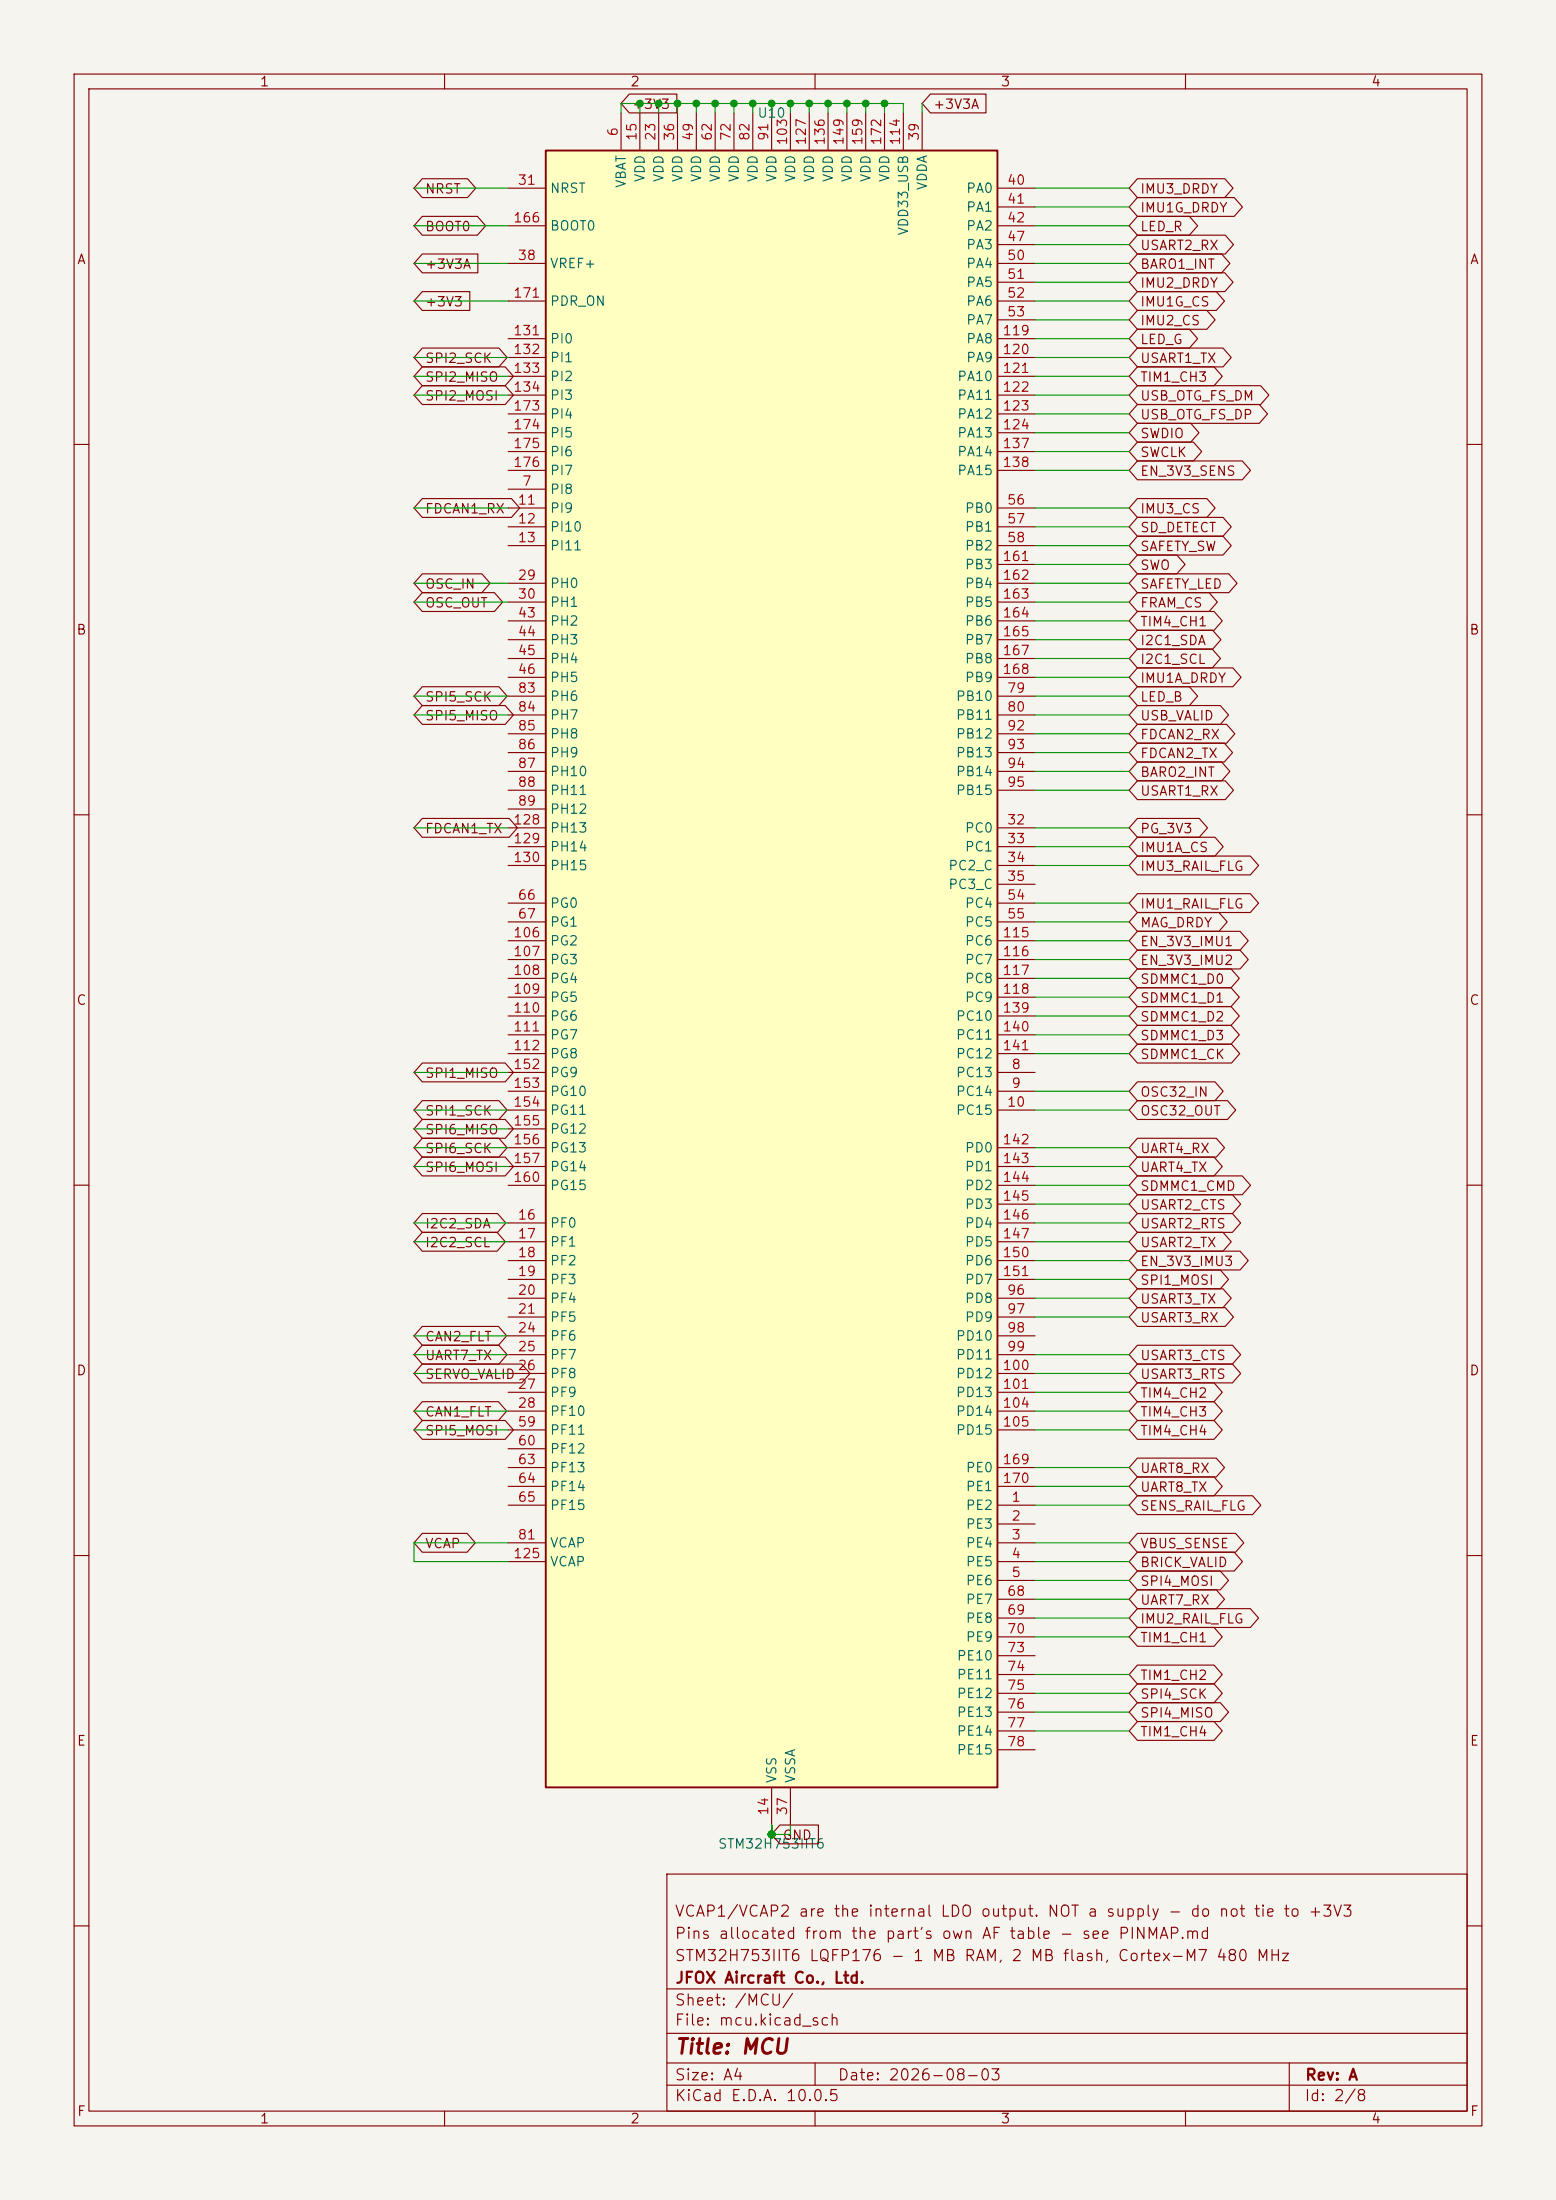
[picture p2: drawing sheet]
<svg xmlns="http://www.w3.org/2000/svg" width="210mm" height="297mm" viewBox="0 0 210 297" stroke-linecap="round" stroke-linejoin="round" font-family="sans-serif">
<path d="M0 0h210v297h-210z" fill="#f5f4ef" stroke="#f5f4ef" stroke-width=".13"/>
<g fill="none" stroke="#840000" stroke-width=".15">
<path d="M10 10h190v277h-190zM12 12h186v273h-186zM60 10v2M110 10v2M160 10v2M10 60h2M198 60h2M10 110h2M198 110h2M10 160h2M198 160h2M10 210h2"/>
<path d="M198 210h2M90 253h108v32h-108zM10 260h2M90 278.5h108M90 274.5h108M90 268.5h108M110 278.5v3M174 278.5v6.5M198 260h2M60 285v2M90 281.5h108M110 285v2"/>
<path d="M160 285v2"/>
</g>
<path d="M73.7 20.3h60.9v221h-60.9z" fill="#ffffc2"/>
<path d="M73.7 20.3h60.9v221h-60.9z" fill="none" stroke="#840000" stroke-width=".25"/>
<g fill="none" stroke="#840000" stroke-width=".15">
<path d="M83.8 15.2v5.1M84.9 12.7h6.4v2.5h-6.4l-1.1-1.2zM86.4 15.2v5.1M88.9 15.2v5.1M91.4 15.2v5.1M94 15.2v5.1M96.5 15.2v5.1M99.1 15.2v5.1M101.6 15.2v5.1M104.1 15.2v5.1M106.7 15.2v5.1M109.2 15.2v5.1"/>
<path d="M111.8 15.2v5.1M114.3 15.2v5.1M116.8 15.2v5.1M119.4 15.2v5.1M121.9 15.2v5.1M124.5 15.2v5.1M125.6 12.7h7.5v2.5h-7.5l-1.1-1.2zM57 24.1h6.1l1.1 1.3-1.1 1.3h-6.1l-1.1-1.3zM57 34.3h7.5v2.5h-7.5l-1.1-1.2zM57 29.2h7.4l1.1 1.3-1.1 1.3h-7.4l-1.1-1.3zM57 39.4h6.4v2.5h-6.4l-1.1-1.3zM68.6 25.4h5.1"/>
<path d="M68.6 35.6h5.1M68.6 30.5h5.1M134.6 25.4h5.1M134.6 35.6h5.1M134.6 27.9h5.1M134.6 30.5h5.1M134.6 33h5.1M134.6 38.1h5.1M153.5 24.1h11.8l1.1 1.3-1.1 1.3h-11.8l-1.1-1.3zM153.5 26.7h13.1l1.1 1.2-1.1 1.3h-13.1l-1.1-1.3zM153.5 29.2h7l1.1 1.3-1.1 1.3h-7l-1.1-1.3zM153.5 31.7h11.9l1.1 1.3-1.1 1.3h-11.9l-1.1-1.3z"/>
<path d="M153.5 34.3h11.4l1.1 1.3-1.1 1.2h-11.4l-1.1-1.2zM153.5 36.8h11.8l1.1 1.3-1.1 1.3h-11.8l-1.1-1.3zM153.5 39.4h10.7l1.1 1.2-1.1 1.3h-10.7l-1.1-1.3zM57 47h10.3l1.1 1.3-1.1 1.2h-10.3l-1.1-1.2zM57 49.5h11.2l1.1 1.3-1.1 1.3h-11.2l-1.1-1.3zM57 52.1h11.2l1.1 1.2-1.1 1.3h-11.2l-1.1-1.3zM68.6 40.6h5.1M68.6 45.7h5.1M68.6 48.3h5.1M68.6 50.8h5.1M68.6 53.3h5.1M68.6 55.9h5.1"/>
<path d="M68.6 58.4h5.1M134.6 40.6h5.1M134.6 43.2h5.1M134.6 45.7h5.1M134.6 48.3h5.1M134.6 50.8h5.1M134.6 53.3h5.1M134.6 55.9h5.1M134.6 58.4h5.1M153.5 57.1h7.2l1.1 1.3-1.1 1.3h-7.2l-1.1-1.3zM153.5 59.7h7.6l1.1 1.3-1.1 1.2h-7.6l-1.1-1.2zM153.5 41.9h9.4l1.1 1.3-1.1 1.3h-9.4l-1.1-1.3z"/>
<path d="M153.5 44.4h7l1.1 1.3-1.1 1.3h-7l-1.1-1.3zM153.5 47h11.6l1.1 1.3-1.1 1.2h-11.6l-1.1-1.2zM153.5 49.5h10.4l1.1 1.3-1.1 1.3h-10.4l-1.1-1.3zM153.5 52.1h16.6l1.2 1.2-1.2 1.3h-16.6l-1.1-1.3zM153.5 54.6h16.5l1.1 1.3-1.1 1.3h-16.5l-1.1-1.3zM57 67.3h12l1.1 1.3-1.1 1.3h-12l-1.1-1.3zM57 77.5h8l1.1 1.2-1.1 1.3h-8l-1.1-1.3zM68.6 66h5.1M68.6 68.6h5.1M68.6 71.1h5.1M68.6 73.7h5.1M68.6 78.7h5.1"/>
<path d="M68.6 61h5.1M68.6 63.5h5.1M134.6 68.6h5.1M134.6 71.1h5.1M134.6 73.7h5.1M134.6 78.7h5.1M134.6 61h5.1M134.6 63.5h5.1M134.6 76.2h5.1M153.5 62.2h14.2l1.1 1.3-1.1 1.3h-14.2l-1.1-1.3zM153.5 67.3h9.4l1.1 1.3-1.1 1.3h-9.4l-1.1-1.3zM153.5 69.8h11.6l1.1 1.3-1.1 1.3h-11.6l-1.1-1.3z"/>
<path d="M153.5 72.4h11.6l1.1 1.3-1.1 1.2h-11.6l-1.1-1.2zM153.5 74.9h5.3l1.1 1.3-1.1 1.3h-5.3l-1.1-1.3zM153.5 77.5h12.4l1.1 1.2-1.1 1.3h-12.4l-1.1-1.3zM57 80h9.7l1.1 1.3-1.1 1.3h-9.7l-1.1-1.3zM57 92.7h10.3l1.1 1.3-1.1 1.3h-10.3l-1.1-1.3zM57 95.2h11.2l1.1 1.3-1.1 1.3h-11.2l-1.1-1.3zM68.6 81.3h5.1M68.6 83.8h5.1M68.6 86.4h5.1M68.6 88.9h5.1M68.6 91.4h5.1M68.6 94h5.1"/>
<path d="M68.6 96.5h5.1M68.6 99.1h5.1M134.6 81.3h5.1M134.6 83.8h5.1M134.6 86.4h5.1M134.6 88.9h5.1M134.6 91.4h5.1M134.6 94h5.1M134.6 96.5h5.1M134.6 99.1h5.1M153.5 92.7h7l1.1 1.3-1.1 1.3h-7l-1.1-1.3zM153.5 95.2h11.2l1.1 1.3-1.1 1.3h-11.2l-1.1-1.3z"/>
<path d="M153.5 97.8h12l1.2 1.3-1.2 1.2h-12l-1.1-1.2zM153.5 80h9.7l1.1 1.3-1.1 1.3h-9.7l-1.1-1.3zM153.5 82.5h10.4l1.1 1.3-1.1 1.3h-10.4l-1.1-1.3zM153.5 85.1h10.2l1.1 1.3-1.1 1.2h-10.2l-1.1-1.2zM153.5 87.6h10.1l1.1 1.3-1.1 1.3h-10.1l-1.1-1.3zM153.5 90.2h12.9l1.1 1.2-1.1 1.3h-12.9l-1.1-1.3zM57 110.5h11.7l1.1 1.3-1.1 1.2h-11.7l-1.1-1.2zM68.6 111.8h5.1M68.6 114.3h5.1M68.6 116.8h5.1M68.6 101.6h5.1M68.6 104.1h5.1"/>
<path d="M68.6 106.7h5.1M68.6 109.2h5.1M134.6 111.8h5.1M134.6 114.3h5.1M134.6 116.8h5.1M134.6 119.4h5.1M134.6 101.6h5.1M134.6 104.1h5.1M134.6 106.7h5.1M153.5 110.5h8.4l1.1 1.3-1.1 1.2h-8.4l-1.1-1.2zM153.5 113h10.5l1.1 1.3-1.1 1.3h-10.5l-1.1-1.3zM153.5 115.6h15.3l1.1 1.2-1.1 1.3h-15.3l-1.1-1.3z"/>
<path d="M153.5 100.3h11.7l1.2 1.3-1.2 1.3h-11.7l-1.1-1.3zM153.5 102.9h11.4l1.1 1.2-1.1 1.3h-11.4l-1.1-1.3zM153.5 105.4h11.9l1.1 1.3-1.1 1.3h-11.9l-1.1-1.3zM68.6 121.9h5.1M68.6 124.5h5.1M68.6 127h5.1M68.6 129.5h5.1M68.6 132.1h5.1M68.6 134.6h5.1M68.6 137.2h5.1M68.6 139.7h5.1M134.6 121.9h5.1"/>
<path d="M134.6 124.5h5.1M134.6 127h5.1M134.6 129.5h5.1M134.6 132.1h5.1M134.6 134.6h5.1M134.6 137.2h5.1M134.6 139.7h5.1M153.5 120.6h15.3l1.1 1.3-1.1 1.3h-15.3l-1.1-1.3zM153.5 123.2h11l1.1 1.3-1.1 1.2h-11l-1.1-1.2zM153.5 125.7h13.9l1.1 1.3-1.1 1.3h-13.9l-1.1-1.3zM153.5 128.3h13.9l1.1 1.2-1.1 1.3h-13.9l-1.1-1.3zM153.5 130.8h12.7l1.1 1.3-1.1 1.3h-12.7l-1.1-1.3z"/>
<path d="M153.5 133.3h12.7l1.1 1.3-1.1 1.3h-12.7l-1.1-1.3zM153.5 135.9h12.7l1.1 1.3-1.1 1.2h-12.7l-1.1-1.2zM153.5 138.4h12.7l1.1 1.3-1.1 1.3h-12.7l-1.1-1.3zM57 143.5h11.2l1.1 1.3-1.1 1.3h-11.2l-1.1-1.3zM57 148.6h10.3l1.1 1.3-1.1 1.2h-10.3l-1.1-1.2zM57 151.1h11.2l1.1 1.3-1.1 1.3h-11.2l-1.1-1.3zM57 153.7h10.3l1.1 1.2-1.1 1.3h-10.3l-1.1-1.3zM57 156.2h11.2l1.1 1.3-1.1 1.3h-11.2l-1.1-1.3zM68.6 144.8h5.1M68.6 147.3h5.1M68.6 149.9h5.1M68.6 142.2h5.1"/>
<path d="M68.6 154.9h5.1M68.6 157.5h5.1M68.6 152.4h5.1M134.6 144.8h5.1M134.6 147.3h5.1M134.6 149.9h5.1M134.6 142.2h5.1M134.6 154.9h5.1M134.6 157.5h5.1M153.5 141h12.7l1.1 1.2-1.1 1.3h-12.7l-1.1-1.3zM153.5 146h10.5l1.1 1.3-1.1 1.3h-10.5l-1.1-1.3zM153.5 148.6h12.2l1.1 1.3-1.1 1.2h-12.2l-1.1-1.2z"/>
<path d="M153.5 153.7h10.7l1.1 1.2-1.1 1.3h-10.7l-1.1-1.3zM153.5 156.2h10.4l1.1 1.3-1.1 1.3h-10.4l-1.1-1.3zM153.5 158.7h14.2l1.1 1.3-1.1 1.3h-14.2l-1.1-1.3zM57 166.4h10.1l1.1 1.2-1.1 1.3h-10.1l-1.1-1.3zM57 179.1h10.3l1.1 1.2-1.1 1.3h-10.3l-1.1-1.3zM57 163.8h10.2l1.1 1.3-1.1 1.3h-10.2l-1.1-1.3zM68.6 165.1h5.1M68.6 167.6h5.1M68.6 170.2h5.1M68.6 172.7h5.1M68.6 175.3h5.1M68.6 177.8h5.1"/>
<path d="M68.6 160h5.1M134.6 165.1h5.1M134.6 167.6h5.1M134.6 170.2h5.1M134.6 172.7h5.1M134.6 175.3h5.1M134.6 177.8h5.1M134.6 160h5.1M134.6 162.6h5.1M153.5 176.5h11.9l1.1 1.3-1.1 1.3h-11.9l-1.1-1.3zM153.5 174h11.6l1.1 1.3-1.1 1.2h-11.6l-1.1-1.2zM153.5 161.3h12.8l1.1 1.3-1.1 1.2h-12.8l-1.1-1.2z"/>
<path d="M153.5 163.8h12.8l1.1 1.3-1.1 1.3h-12.8l-1.1-1.3zM153.5 166.4h11.6l1.1 1.2-1.1 1.3h-11.6l-1.1-1.3zM153.5 168.9h13.9l1.1 1.3-1.1 1.3h-13.9l-1.1-1.3zM153.5 171.4h11.2l1.1 1.3-1.1 1.3h-11.2l-1.1-1.3zM57 189.2h10.3l1.1 1.3-1.1 1.3h-10.3l-1.1-1.3zM57 184.1h13.4l1.1 1.3-1.1 1.3h-13.4l-1.1-1.3zM57 191.8h11.2l1.1 1.2-1.1 1.3h-11.2l-1.1-1.3zM57 181.6h10.3l1.1 1.3-1.1 1.3h-10.3l-1.1-1.3zM68.6 180.3h5.1M68.6 182.9h5.1M68.6 185.4h5.1M68.6 188h5.1"/>
<path d="M68.6 190.5h5.1M68.6 193h5.1M68.6 195.6h5.1M68.6 198.1h5.1M134.6 180.3h5.1M134.6 182.9h5.1M134.6 185.4h5.1M134.6 188h5.1M134.6 190.5h5.1M134.6 193h5.1M134.6 198.1h5.1M153.5 199.4h10.4l1.1 1.3-1.1 1.2h-10.4l-1.1-1.2z"/>
<path d="M153.5 181.6h12.8l1.1 1.3-1.1 1.3h-12.8l-1.1-1.3zM153.5 184.1h12.8l1.1 1.3-1.1 1.3h-12.8l-1.1-1.3zM153.5 186.7h10.4l1.1 1.3-1.1 1.2h-10.4l-1.1-1.2zM153.5 189.2h10.4l1.1 1.3-1.1 1.3h-10.4l-1.1-1.3zM153.5 191.8h10.4l1.1 1.2-1.1 1.3h-10.4l-1.1-1.3zM153.5 196.8h10.7l1.1 1.3-1.1 1.3h-10.7l-1.1-1.3zM57 207h6l1.2 1.3-1.2 1.3h-6l-1.1-1.3zM68.6 203.2h5.1M68.6 208.3h5.1M68.6 210.8h5.1M68.6 200.7h5.1M134.6 203.2h5.1"/>
<path d="M134.6 205.7h5.1M134.6 208.3h5.1M134.6 210.8h5.1M134.6 213.4h5.1M134.6 200.7h5.1M134.6 215.9h5.1M134.6 218.4h5.1M153.5 201.9h15.6l1.1 1.3-1.1 1.3h-15.6l-1.1-1.3zM153.5 207h13.3l1.1 1.3-1.1 1.3h-13.3l-1.1-1.3zM153.5 209.5h13.1l1.1 1.3-1.1 1.3h-13.1l-1.1-1.3zM153.5 212.1h11.2l1.1 1.3-1.1 1.2h-11.2l-1.1-1.2zM153.5 217.2h15.3l1.1 1.2-1.1 1.3h-15.3l-1.1-1.3z"/>
<path d="M153.5 214.6h10.7l1.1 1.3-1.1 1.3h-10.7l-1.1-1.3zM153.5 219.7h10.4l1.1 1.3-1.1 1.3h-10.4l-1.1-1.3zM134.6 221h5.1M134.6 223.5h5.1M134.6 226.1h5.1M134.6 228.6h5.1M134.6 231.1h5.1M134.6 233.7h5.1M134.6 236.2h5.1M153.5 224.8h10.4l1.1 1.3-1.1 1.2h-10.4l-1.1-1.2zM153.5 227.3h10.4l1.1 1.3-1.1 1.3h-10.4l-1.1-1.3zM153.5 229.9h11.2l1.1 1.2-1.1 1.3h-11.2l-1.1-1.3z"/>
<path d="M153.5 232.4h10.4l1.1 1.3-1.1 1.3h-10.4l-1.1-1.3zM104.1 241.3v5.1M105.3 246.4h5.2v2.5h-5.2l-1.2-1.3zM106.7 241.3v5.1"/>
</g>
<g fill="none" stroke="#009600" stroke-width=".15">
<path d="M83.8 15.2v-1.2h38.1v1.2M86.4 14v1.2M88.9 14v1.2M91.4 14v1.2M94 14v1.2M96.5 14v1.2M99.1 14v1.2M101.6 14v1.2M104.1 14v1.2M106.7 14v1.2M109.2 14v1.2M111.8 14v1.2"/>
<path d="M114.3 14v1.2M116.8 14v1.2M119.4 14v1.2M124.5 14v1.2M55.9 35.6h12.7M55.9 30.5h12.7M55.9 25.4h12.7M139.7 38.1h12.7M139.7 35.6h12.7M139.7 30.5h12.7M139.7 25.4h12.7M139.7 27.9h12.7"/>
<path d="M139.7 33h12.7M55.9 40.6h12.7M55.9 48.3h12.7M55.9 50.8h12.7M55.9 53.3h12.7M139.7 40.6h12.7M139.7 43.2h12.7M139.7 45.7h12.7M139.7 48.3h12.7M139.7 50.8h12.7M139.7 53.3h12.7M139.7 55.9h12.7"/>
<path d="M139.7 58.4h12.7M55.9 68.6h12.7M55.9 78.7h12.7M139.7 61h12.7M139.7 63.5h12.7M139.7 68.6h12.7M139.7 71.1h12.7M139.7 73.7h12.7M139.7 76.2h12.7M139.7 78.7h12.7M55.9 94h12.7M55.9 96.5h12.7"/>
<path d="M55.9 81.3h12.7M139.7 94h12.7M139.7 96.5h12.7M139.7 99.1h12.7M139.7 81.3h12.7M139.7 83.8h12.7M139.7 86.4h12.7M139.7 88.9h12.7M139.7 91.4h12.7M55.9 111.8h12.7M139.7 111.8h12.7M139.7 114.3h12.7"/>
<path d="M139.7 116.8h12.7M139.7 101.6h12.7M139.7 104.1h12.7M139.7 106.7h12.7M139.7 121.9h12.7M139.7 124.5h12.7M139.7 127h12.7M139.7 129.5h12.7M139.7 132.1h12.7M139.7 134.6h12.7M139.7 137.2h12.7M139.7 139.7h12.7"/>
<path d="M55.9 144.8h12.7M55.9 149.9h12.7M55.9 152.4h12.7M55.9 154.9h12.7M55.9 157.5h12.7M139.7 149.9h12.7M139.7 147.3h12.7M139.7 154.9h12.7M139.7 157.5h12.7M139.7 142.2h12.7M55.9 165.1h12.7M55.9 167.6h12.7"/>
<path d="M139.7 165.1h12.7M139.7 167.6h12.7M139.7 160h12.7M139.7 162.6h12.7M139.7 170.2h12.7M139.7 172.7h12.7M139.7 177.8h12.7M139.7 175.3h12.7M55.9 180.3h12.7M55.9 182.9h12.7M55.9 185.4h12.7M55.9 190.5h12.7"/>
<path d="M55.9 193h12.7M139.7 182.9h12.7M139.7 185.4h12.7M139.7 190.5h12.7M139.7 193h12.7M139.7 198.1h12.7M139.7 188h12.7M68.6 208.3h-12.7v2.5h12.7M139.7 208.3h12.7M139.7 210.8h12.7M139.7 213.4h12.7M139.7 203.2h12.7"/>
<path d="M139.7 200.7h12.7M139.7 215.9h12.7M139.7 218.4h12.7M139.7 221h12.7M139.7 226.1h12.7M139.7 228.6h12.7M139.7 231.1h12.7M139.7 233.7h12.7M104.1 246.4v1.2h2.6v-1.2"/>
</g>
<g fill="#009600" stroke="#009600" stroke-width=".13">
<circle cx="86.4" cy="14" r=".46"/>
<circle cx="88.9" cy="14" r=".46"/>
<circle cx="94" cy="14" r=".46"/>
<circle cx="96.5" cy="14" r=".46"/>
<circle cx="99.1" cy="14" r=".46"/>
<circle cx="101.6" cy="14" r=".46"/>
<circle cx="104.1" cy="14" r=".46"/>
<circle cx="106.7" cy="14" r=".46"/>
<circle cx="109.2" cy="14" r=".46"/>
<circle cx="91.4" cy="14" r=".46"/>
<circle cx="111.8" cy="14" r=".46"/>
<circle cx="114.3" cy="14" r=".46"/>
<circle cx="116.8" cy="14" r=".46"/>
<circle cx="119.4" cy="14" r=".46"/>
<circle cx="104.1" cy="247.6" r=".46"/>
</g>
<text font-size="2" fill="#840000" x="91" y="277.8">Title: MCU</text>
<g font-size="1.5" fill="#840000">
<text x="91" y="262.1">Pins allocated from the part's own AF table - see PINMAP.md</text>
<text x="91" y="259.1">VCAP1/VCAP2 are the internal LDO output. NOT a supply - do not tie to +3V3</text>
<text x="91" y="265.1">STM32H753IIT6 LQFP176 - 1 MB RAM, 2 MB flash, Cortex-M7 480 MHz</text>
<text x="91.1" y="268.1">JFOX Aircraft Co., Ltd.</text>
<text x="91" y="273.8">File: mcu.kicad_sch</text>
<text x="91" y="271.1">Sheet: /MCU/</text>
<text x="91" y="281.2">Size: A4</text>
<text x="113" y="281.2">Date: 2026-08-03</text>
<text x="176.1" y="281.2">Rev: A</text>
<text x="91" y="284">KiCad E.D.A. 10.0.5</text>
<text x="176" y="284">Id: 2/8</text>
</g>
<g font-size="1.3" fill="#840000">
<text x="35" y="12">1</text>
<text x="85" y="12">2</text>
<text x="135" y="12">3</text>
<text x="185" y="12">4</text>
<text x="85.2" y="15">+3V3</text>
<text x="125.9" y="15">+3V3A</text>
<text x="57.3" y="26.5">NRST</text>
<text x="153.8" y="26.5">IMU3_DRDY</text>
<text x="153.8" y="29">IMU1G_DRDY</text>
<text x="10.3" y="36">A</text>
<text x="57.3" y="31.5">BOOT0</text>
<text x="153.8" y="31.5">LED_R</text>
<text x="153.8" y="34.1">USART2_RX</text>
<text x="198.3" y="36">A</text>
<text x="57.3" y="36.6">+3V3A</text>
<text x="57.3" y="41.7">+3V3</text>
<text x="153.8" y="36.6">BARO1_INT</text>
<text x="153.8" y="39.2">IMU2_DRDY</text>
<text x="153.8" y="41.7">IMU1G_CS</text>
<text x="153.8" y="44.2">IMU2_CS</text>
<text x="153.8" y="46.8">LED_G</text>
<text x="57.3" y="49.3">SPI2_SCK</text>
<text x="57.3" y="51.9">SPI2_MISO</text>
<text x="153.8" y="49.3">USART1_TX</text>
<text x="153.8" y="51.9">TIM1_CH3</text>
<text x="57.3" y="54.4">SPI2_MOSI</text>
<text x="153.8" y="59.5">SWDIO</text>
<text x="153.8" y="54.4">USB_OTG_FS_DM</text>
<text x="153.8" y="56.9">USB_OTG_FS_DP</text>
<text x="153.8" y="62">SWCLK</text>
<text x="153.8" y="64.6">EN_3V3_SENS</text>
<text x="57.3" y="69.6">FDCAN1_RX</text>
<text x="153.8" y="69.6">IMU3_CS</text>
<text x="153.8" y="72.2">SD_DETECT</text>
<text x="153.8" y="74.7">SAFETY_SW</text>
<text x="153.8" y="77.3">SWO</text>
<text x="57.3" y="79.8">OSC_IN</text>
<text x="57.3" y="82.3">OSC_OUT</text>
<text x="153.8" y="79.8">SAFETY_LED</text>
<text x="153.8" y="82.3">FRAM_CS</text>
<text x="10.2" y="86">B</text>
<text x="153.8" y="84.9">TIM4_CH1</text>
<text x="153.8" y="87.4">I2C1_SDA</text>
<text x="153.8" y="90">I2C1_SCL</text>
<text x="198.2" y="86">B</text>
<text x="57.3" y="95">SPI5_SCK</text>
<text x="153.8" y="95">LED_B</text>
<text x="153.8" y="92.5">IMU1A_DRDY</text>
<text x="57.3" y="97.6">SPI5_MISO</text>
<text x="153.8" y="97.6">USB_VALID</text>
<text x="153.8" y="100.1">FDCAN2_RX</text>
<text x="153.8" y="102.7">FDCAN2_TX</text>
<text x="153.8" y="105.2">BARO2_INT</text>
<text x="153.8" y="107.7">USART1_RX</text>
<text x="57.3" y="112.8">FDCAN1_TX</text>
<text x="153.8" y="112.8">PG_3V3</text>
<text x="153.8" y="115.4">IMU1A_CS</text>
<text x="153.8" y="117.9">IMU3_RAIL_FLG</text>
<text x="153.8" y="123">IMU1_RAIL_FLG</text>
<text x="153.8" y="125.5">MAG_DRDY</text>
<text x="153.8" y="128.1">EN_3V3_IMU1</text>
<text x="153.8" y="130.6">EN_3V3_IMU2</text>
<text x="10.2" y="136">C</text>
<text x="153.8" y="133.1">SDMMC1_D0</text>
<text x="153.8" y="135.7">SDMMC1_D1</text>
<text x="198.2" y="136">C</text>
<text x="153.8" y="138.2">SDMMC1_D2</text>
<text x="153.8" y="140.8">SDMMC1_D3</text>
<text x="153.8" y="143.3">SDMMC1_CK</text>
<text x="57.3" y="145.8">SPI1_MISO</text>
<text x="153.8" y="148.4">OSC32_IN</text>
<text x="57.3" y="150.9">SPI1_SCK</text>
<text x="57.3" y="153.5">SPI6_MISO</text>
<text x="57.3" y="156">SPI6_SCK</text>
<text x="153.8" y="150.9">OSC32_OUT</text>
<text x="153.8" y="156">UART4_RX</text>
<text x="57.3" y="158.5">SPI6_MOSI</text>
<text x="153.8" y="158.5">UART4_TX</text>
<text x="153.8" y="161.1">SDMMC1_CMD</text>
<text x="57.3" y="166.2">I2C2_SDA</text>
<text x="153.8" y="163.6">USART2_CTS</text>
<text x="153.8" y="166.2">USART2_RTS</text>
<text x="57.3" y="168.7">I2C2_SCL</text>
<text x="153.8" y="168.7">USART2_TX</text>
<text x="153.8" y="171.2">EN_3V3_IMU3</text>
<text x="153.8" y="173.8">SPI1_MOSI</text>
<text x="153.8" y="178.9">USART3_RX</text>
<text x="153.8" y="176.3">USART3_TX</text>
<text x="10.2" y="186">D</text>
<text x="57.3" y="181.4">CAN2_FLT</text>
<text x="57.3" y="183.9">UART7_TX</text>
<text x="153.8" y="183.9">USART3_CTS</text>
<text x="198.2" y="186">D</text>
<text x="57.3" y="191.6">CAN1_FLT</text>
<text x="57.3" y="186.5">SERVO_VALID</text>
<text x="153.8" y="186.5">USART3_RTS</text>
<text x="153.8" y="189">TIM4_CH2</text>
<text x="153.8" y="191.6">TIM4_CH3</text>
<text x="57.3" y="194.1">SPI5_MOSI</text>
<text x="153.8" y="194.1">TIM4_CH4</text>
<text x="153.8" y="201.7">UART8_TX</text>
<text x="153.8" y="199.2">UART8_RX</text>
<text x="57.3" y="209.3">VCAP</text>
<text x="153.8" y="204.3">SENS_RAIL_FLG</text>
<text x="153.8" y="209.3">VBUS_SENSE</text>
<text x="153.8" y="211.9">BRICK_VALID</text>
<text x="153.8" y="214.4">SPI4_MOSI</text>
<text x="153.8" y="219.5">IMU2_RAIL_FLG</text>
<text x="153.8" y="217">UART7_RX</text>
<text x="153.8" y="227.1">TIM1_CH2</text>
<text x="153.8" y="222">TIM1_CH1</text>
<text x="153.8" y="229.7">SPI4_SCK</text>
<text x="153.8" y="232.2">SPI4_MISO</text>
<text x="10.3" y="236">E</text>
<text x="153.8" y="234.7">TIM1_CH4</text>
<text x="198.3" y="236">E</text>
<text x="105.5" y="248.7">GND</text>
<text x="10.3" y="286">F</text>
<text x="35" y="287">1</text>
<text x="85" y="287">2</text>
<text x="135" y="287">3</text>
<text x="185" y="287">4</text>
<text x="198.3" y="286">F</text>
</g>
<g font-size="1.3" fill="#006464">
<text x="102.1" y="16.2">U10</text>
<text x="74.1" y="26.4">NRST</text>
<text x="84.8" y="25.5" transform="rotate(-90 84.8 25.5)">VBAT</text>
<text x="87.3" y="24.7" transform="rotate(-90 87.3 24.7)">VDD</text>
<text x="89.9" y="24.7" transform="rotate(-90 89.9 24.7)">VDD</text>
<text x="92.4" y="24.7" transform="rotate(-90 92.4 24.7)">VDD</text>
<text x="94.9" y="24.7" transform="rotate(-90 94.9 24.7)">VDD</text>
<text x="97.5" y="24.7" transform="rotate(-90 97.5 24.7)">VDD</text>
<text x="100" y="24.7" transform="rotate(-90 100 24.7)">VDD</text>
<text x="102.6" y="24.7" transform="rotate(-90 102.6 24.7)">VDD</text>
<text x="105.1" y="24.7" transform="rotate(-90 105.1 24.7)">VDD</text>
<text x="107.6" y="24.7" transform="rotate(-90 107.6 24.7)">VDD</text>
<text x="110.2" y="24.7" transform="rotate(-90 110.2 24.7)">VDD</text>
<text x="112.7" y="24.7" transform="rotate(-90 112.7 24.7)">VDD</text>
<text x="115.3" y="24.7" transform="rotate(-90 115.3 24.7)">VDD</text>
<text x="117.8" y="24.7" transform="rotate(-90 117.8 24.7)">VDD</text>
<text x="120.3" y="24.7" transform="rotate(-90 120.3 24.7)">VDD</text>
<text x="125.4" y="25.8" transform="rotate(-90 125.4 25.8)">VDDA</text>
<text x="130.3" y="26.4">PA0</text>
<text x="130.3" y="28.9">PA1</text>
<text x="74.1" y="31.4">BOOT0</text>
<text x="122.9" y="31.9" transform="rotate(-90 122.9 31.9)">VDD33_USB</text>
<text x="130.3" y="31.4">PA2</text>
<text x="130.3" y="34">PA3</text>
<text x="74.1" y="36.5">VREF+</text>
<text x="74.1" y="41.6">PDR_ON</text>
<text x="130.3" y="36.5">PA4</text>
<text x="130.3" y="39.1">PA5</text>
<text x="130.3" y="41.6">PA6</text>
<text x="74.1" y="46.7">PI0</text>
<text x="130.3" y="44.1">PA7</text>
<text x="130.3" y="46.7">PA8</text>
<text x="74.1" y="49.2">PI1</text>
<text x="74.1" y="51.8">PI2</text>
<text x="129.1" y="51.8">PA10</text>
<text x="130.3" y="49.2">PA9</text>
<text x="74.1" y="54.3">PI3</text>
<text x="74.1" y="56.8">PI4</text>
<text x="74.1" y="59.4">PI5</text>
<text x="129.1" y="54.3">PA11</text>
<text x="129.1" y="56.8">PA12</text>
<text x="129.1" y="59.4">PA13</text>
<text x="74.1" y="61.9">PI6</text>
<text x="74.1" y="64.5">PI7</text>
<text x="129.1" y="61.9">PA14</text>
<text x="129.1" y="64.5">PA15</text>
<text x="74.1" y="67">PI8</text>
<text x="74.1" y="69.5">PI9</text>
<text x="130.1" y="69.5">PB0</text>
<text x="74.1" y="72.1">PI10</text>
<text x="74.1" y="74.6">PI11</text>
<text x="130.1" y="72.1">PB1</text>
<text x="130.1" y="74.6">PB2</text>
<text x="130.1" y="77.2">PB3</text>
<text x="74.1" y="79.7">PH0</text>
<text x="74.1" y="82.2">PH1</text>
<text x="130.1" y="79.7">PB4</text>
<text x="130.1" y="82.2">PB5</text>
<text x="74.1" y="84.8">PH2</text>
<text x="74.1" y="87.3">PH3</text>
<text x="74.1" y="89.9">PH4</text>
<text x="130.1" y="84.8">PB6</text>
<text x="130.1" y="87.3">PB7</text>
<text x="130.1" y="89.9">PB8</text>
<text x="74.1" y="92.4">PH5</text>
<text x="74.1" y="94.9">PH6</text>
<text x="128.9" y="94.9">PB10</text>
<text x="130.1" y="92.4">PB9</text>
<text x="74.1" y="97.5">PH7</text>
<text x="74.1" y="100">PH8</text>
<text x="128.9" y="97.5">PB11</text>
<text x="128.9" y="100">PB12</text>
<text x="74.1" y="102.6">PH9</text>
<text x="74.1" y="105.1">PH10</text>
<text x="74.1" y="107.6">PH11</text>
<text x="128.9" y="102.6">PB13</text>
<text x="128.9" y="105.1">PB14</text>
<text x="128.9" y="107.6">PB15</text>
<text x="74.1" y="110.2">PH12</text>
<text x="74.1" y="112.7">PH13</text>
<text x="130.1" y="112.7">PC0</text>
<text x="74.1" y="115.3">PH14</text>
<text x="74.1" y="117.8">PH15</text>
<text x="127.9" y="117.8">PC2_C</text>
<text x="130.1" y="115.3">PC1</text>
<text x="74.1" y="122.9">PG0</text>
<text x="74.1" y="125.4">PG1</text>
<text x="127.9" y="120.3">PC3_C</text>
<text x="130.1" y="122.9">PC4</text>
<text x="130.1" y="125.4">PC5</text>
<text x="74.1" y="128">PG2</text>
<text x="74.1" y="130.5">PG3</text>
<text x="130.1" y="128">PC6</text>
<text x="130.1" y="130.5">PC7</text>
<text x="74.1" y="133">PG4</text>
<text x="74.1" y="135.6">PG5</text>
<text x="130.1" y="133">PC8</text>
<text x="130.1" y="135.6">PC9</text>
<text x="74.1" y="138.1">PG6</text>
<text x="74.1" y="140.7">PG7</text>
<text x="74.1" y="143.2">PG8</text>
<text x="128.9" y="138.1">PC10</text>
<text x="128.9" y="140.7">PC11</text>
<text x="128.9" y="143.2">PC12</text>
<text x="74.1" y="145.7">PG9</text>
<text x="74.1" y="148.3">PG10</text>
<text x="128.9" y="145.7">PC13</text>
<text x="128.9" y="148.3">PC14</text>
<text x="74.1" y="150.8">PG11</text>
<text x="74.1" y="153.4">PG12</text>
<text x="74.1" y="155.9">PG13</text>
<text x="128.9" y="150.8">PC15</text>
<text x="130.1" y="155.9">PD0</text>
<text x="74.1" y="158.4">PG14</text>
<text x="74.1" y="161">PG15</text>
<text x="130.1" y="158.4">PD1</text>
<text x="130.1" y="161">PD2</text>
<text x="74.1" y="166.1">PF0</text>
<text x="130.1" y="163.5">PD3</text>
<text x="130.1" y="166.1">PD4</text>
<text x="74.1" y="168.6">PF1</text>
<text x="74.1" y="171.1">PF2</text>
<text x="74.1" y="173.7">PF3</text>
<text x="130.1" y="168.6">PD5</text>
<text x="130.1" y="171.1">PD6</text>
<text x="130.1" y="173.7">PD7</text>
<text x="74.1" y="176.2">PF4</text>
<text x="74.1" y="178.8">PF5</text>
<text x="130.1" y="176.2">PD8</text>
<text x="130.1" y="178.8">PD9</text>
<text x="74.1" y="181.3">PF6</text>
<text x="74.1" y="183.8">PF7</text>
<text x="128.9" y="181.3">PD10</text>
<text x="128.9" y="183.8">PD11</text>
<text x="74.1" y="186.4">PF8</text>
<text x="74.1" y="188.9">PF9</text>
<text x="74.1" y="191.5">PF10</text>
<text x="128.9" y="186.4">PD12</text>
<text x="128.9" y="188.9">PD13</text>
<text x="128.9" y="191.5">PD14</text>
<text x="74.1" y="194">PF11</text>
<text x="74.1" y="196.5">PF12</text>
<text x="128.9" y="194">PD15</text>
<text x="74.1" y="199.1">PF13</text>
<text x="74.1" y="201.6">PF14</text>
<text x="130.3" y="199.1">PE0</text>
<text x="130.3" y="201.6">PE1</text>
<text x="74.1" y="204.2">PF15</text>
<text x="74.1" y="209.2">VCAP</text>
<text x="130.3" y="204.2">PE2</text>
<text x="130.3" y="206.7">PE3</text>
<text x="130.3" y="209.2">PE4</text>
<text x="74.1" y="211.8">VCAP</text>
<text x="130.3" y="211.8">PE5</text>
<text x="130.3" y="214.3">PE6</text>
<text x="130.3" y="216.9">PE7</text>
<text x="130.3" y="219.4">PE8</text>
<text x="130.3" y="221.9">PE9</text>
<text x="129" y="224.5">PE10</text>
<text x="129" y="227">PE11</text>
<text x="129" y="229.6">PE12</text>
<text x="129" y="232.1">PE13</text>
<text x="129" y="234.6">PE14</text>
<text x="129" y="237.2">PE15</text>
<text x="105.1" y="240.8" transform="rotate(-90 105.1 240.8)">VSS</text>
<text x="107.6" y="240.8" transform="rotate(-90 107.6 240.8)">VSSA</text>
<text x="96.8" y="249.9">STM32H753IIT6</text>
</g>
<g font-size="1.3" fill="#a90000">
<text x="83.7" y="18.5" transform="rotate(-90 83.7 18.5)">6</text>
<text x="86.2" y="19.1" transform="rotate(-90 86.2 19.1)">15</text>
<text x="88.8" y="19.1" transform="rotate(-90 88.8 19.1)">23</text>
<text x="91.3" y="19.1" transform="rotate(-90 91.3 19.1)">36</text>
<text x="93.8" y="19.1" transform="rotate(-90 93.8 19.1)">49</text>
<text x="96.4" y="19.1" transform="rotate(-90 96.4 19.1)">62</text>
<text x="98.9" y="19.1" transform="rotate(-90 98.9 19.1)">72</text>
<text x="101.5" y="19.1" transform="rotate(-90 101.5 19.1)">82</text>
<text x="104" y="19.1" transform="rotate(-90 104 19.1)">91</text>
<text x="106.5" y="19.7" transform="rotate(-90 106.5 19.7)">103</text>
<text x="109.1" y="19.7" transform="rotate(-90 109.1 19.7)">127</text>
<text x="111.6" y="19.7" transform="rotate(-90 111.6 19.7)">136</text>
<text x="114.2" y="19.7" transform="rotate(-90 114.2 19.7)">149</text>
<text x="116.7" y="19.7" transform="rotate(-90 116.7 19.7)">159</text>
<text x="119.2" y="19.7" transform="rotate(-90 119.2 19.7)">172</text>
<text x="121.8" y="19.7" transform="rotate(-90 121.8 19.7)">114</text>
<text x="124.3" y="19.1" transform="rotate(-90 124.3 19.1)">39</text>
<text x="69.8" y="25.3">31</text>
<text x="135.8" y="25.3">40</text>
<text x="135.8" y="27.8">41</text>
<text x="69.2" y="30.3">166</text>
<text x="69.8" y="35.4">38</text>
<text x="135.8" y="30.3">42</text>
<text x="135.8" y="32.9">47</text>
<text x="135.8" y="35.4">50</text>
<text x="69.2" y="40.5">171</text>
<text x="135.8" y="38">51</text>
<text x="135.8" y="40.5">52</text>
<text x="69.2" y="45.6">131</text>
<text x="135.2" y="45.6">119</text>
<text x="135.8" y="43">53</text>
<text x="69.2" y="48.1">132</text>
<text x="69.2" y="50.7">133</text>
<text x="69.2" y="53.2">134</text>
<text x="135.2" y="48.1">120</text>
<text x="135.2" y="50.7">121</text>
<text x="135.2" y="53.2">122</text>
<text x="69.2" y="55.7">173</text>
<text x="69.2" y="58.3">174</text>
<text x="135.2" y="55.7">123</text>
<text x="135.2" y="58.3">124</text>
<text x="69.2" y="60.8">175</text>
<text x="69.2" y="63.4">176</text>
<text x="70.4" y="65.9">7</text>
<text x="135.2" y="60.8">137</text>
<text x="135.2" y="63.4">138</text>
<text x="69.8" y="68.4">11</text>
<text x="69.8" y="71">12</text>
<text x="135.8" y="68.4">56</text>
<text x="135.8" y="71">57</text>
<text x="69.8" y="73.5">13</text>
<text x="135.2" y="76.1">161</text>
<text x="135.8" y="73.5">58</text>
<text x="69.8" y="78.6">29</text>
<text x="69.8" y="81.1">30</text>
<text x="69.8" y="83.7">43</text>
<text x="135.2" y="78.6">162</text>
<text x="135.2" y="81.1">163</text>
<text x="135.2" y="83.7">164</text>
<text x="69.8" y="86.2">44</text>
<text x="69.8" y="88.8">45</text>
<text x="135.2" y="86.2">165</text>
<text x="135.2" y="88.8">167</text>
<text x="69.8" y="91.3">46</text>
<text x="69.8" y="93.8">83</text>
<text x="135.2" y="91.3">168</text>
<text x="135.8" y="93.8">79</text>
<text x="69.8" y="96.4">84</text>
<text x="69.8" y="98.9">85</text>
<text x="69.8" y="101.5">86</text>
<text x="135.8" y="96.4">80</text>
<text x="135.8" y="98.9">92</text>
<text x="135.8" y="101.5">93</text>
<text x="69.8" y="104">87</text>
<text x="69.8" y="106.5">88</text>
<text x="135.8" y="104">94</text>
<text x="135.8" y="106.5">95</text>
<text x="69.2" y="111.6">128</text>
<text x="69.8" y="109.1">89</text>
<text x="135.8" y="111.6">32</text>
<text x="69.2" y="114.2">129</text>
<text x="69.2" y="116.7">130</text>
<text x="135.8" y="114.2">33</text>
<text x="135.8" y="116.7">34</text>
<text x="135.8" y="119.2">35</text>
<text x="69.8" y="121.8">66</text>
<text x="69.8" y="124.3">67</text>
<text x="135.8" y="121.8">54</text>
<text x="135.8" y="124.3">55</text>
<text x="69.2" y="126.9">106</text>
<text x="69.2" y="129.4">107</text>
<text x="69.2" y="131.9">108</text>
<text x="135.2" y="126.9">115</text>
<text x="135.2" y="129.4">116</text>
<text x="135.2" y="131.9">117</text>
<text x="69.2" y="134.5">109</text>
<text x="69.2" y="137">110</text>
<text x="135.2" y="134.5">118</text>
<text x="135.2" y="137">139</text>
<text x="69.2" y="139.6">111</text>
<text x="69.2" y="142.1">112</text>
<text x="135.2" y="139.6">140</text>
<text x="135.2" y="142.1">141</text>
<text x="69.2" y="144.6">152</text>
<text x="69.2" y="147.2">153</text>
<text x="69.2" y="149.7">154</text>
<text x="135.8" y="149.7">10</text>
<text x="136.4" y="144.6">8</text>
<text x="136.4" y="147.2">9</text>
<text x="69.2" y="152.3">155</text>
<text x="69.2" y="154.8">156</text>
<text x="135.2" y="154.8">142</text>
<text x="69.2" y="157.3">157</text>
<text x="69.2" y="159.9">160</text>
<text x="135.2" y="157.3">143</text>
<text x="135.2" y="159.9">144</text>
<text x="69.8" y="165">16</text>
<text x="69.8" y="167.5">17</text>
<text x="135.2" y="162.4">145</text>
<text x="135.2" y="165">146</text>
<text x="135.2" y="167.5">147</text>
<text x="69.8" y="170">18</text>
<text x="69.8" y="172.6">19</text>
<text x="135.2" y="170">150</text>
<text x="135.2" y="172.6">151</text>
<text x="69.8" y="175.1">20</text>
<text x="69.8" y="177.7">21</text>
<text x="135.8" y="175.1">96</text>
<text x="135.8" y="177.7">97</text>
<text x="69.8" y="180.2">24</text>
<text x="69.8" y="182.7">25</text>
<text x="69.8" y="185.3">26</text>
<text x="135.2" y="185.3">100</text>
<text x="135.8" y="180.2">98</text>
<text x="135.8" y="182.7">99</text>
<text x="69.8" y="187.8">27</text>
<text x="69.8" y="190.4">28</text>
<text x="135.2" y="187.8">101</text>
<text x="135.2" y="190.4">104</text>
<text x="69.8" y="192.9">59</text>
<text x="69.8" y="195.4">60</text>
<text x="69.8" y="198">63</text>
<text x="135.2" y="192.9">105</text>
<text x="135.2" y="198">169</text>
<text x="69.8" y="200.5">64</text>
<text x="69.8" y="203.1">65</text>
<text x="135.2" y="200.5">170</text>
<text x="136.4" y="203.1">1</text>
<text x="69.8" y="208.1">81</text>
<text x="136.4" y="205.6">2</text>
<text x="136.4" y="208.1">3</text>
<text x="69.2" y="210.7">125</text>
<text x="135.8" y="215.8">68</text>
<text x="136.4" y="210.7">4</text>
<text x="136.4" y="213.2">5</text>
<text x="135.8" y="218.3">69</text>
<text x="135.8" y="220.8">70</text>
<text x="135.8" y="223.4">73</text>
<text x="135.8" y="225.9">74</text>
<text x="135.8" y="228.5">75</text>
<text x="135.8" y="231">76</text>
<text x="135.8" y="233.5">77</text>
<text x="135.8" y="236.1">78</text>
<text x="104" y="245.2" transform="rotate(-90 104 245.2)">14</text>
<text x="106.5" y="245.2" transform="rotate(-90 106.5 245.2)">37</text>
</g>
</svg>
